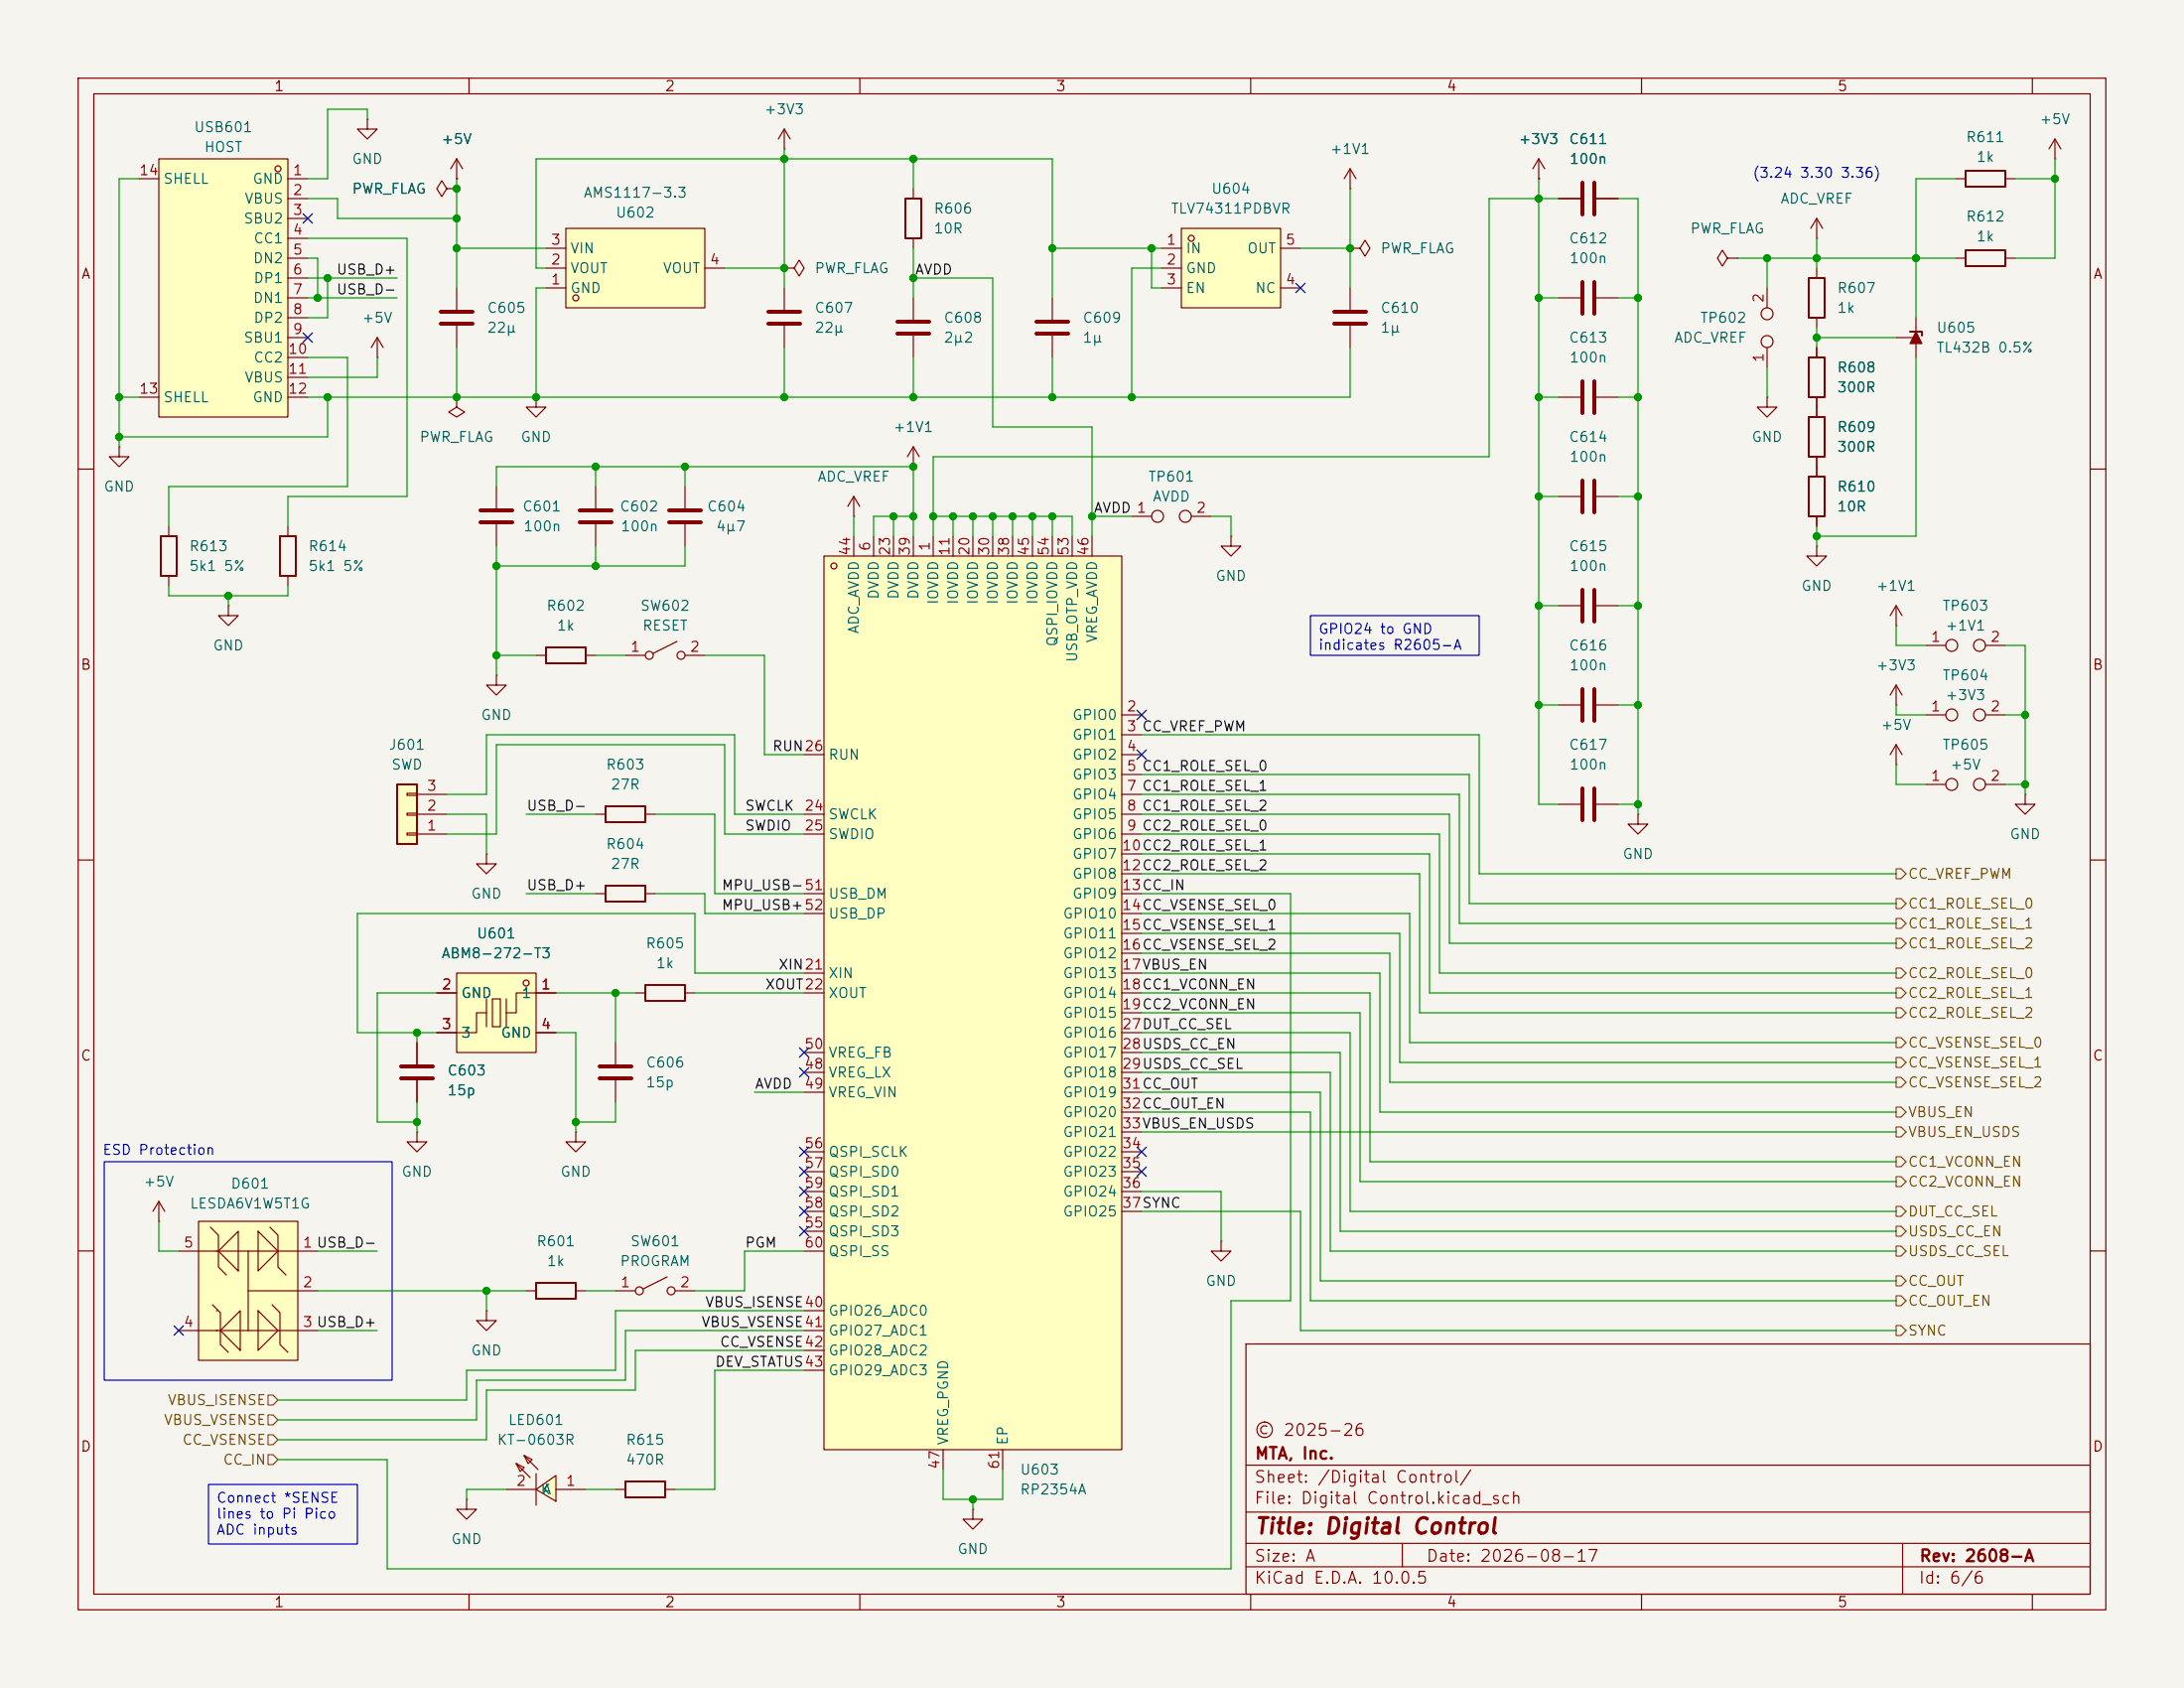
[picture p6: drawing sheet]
<svg xmlns="http://www.w3.org/2000/svg" width="279mm" height="216mm" viewBox="0 0 279 216" stroke-linecap="round" stroke-linejoin="round" font-family="sans-serif">
<path d="M0 0h279.4v215.9h-279.4z" fill="#f5f4ef" stroke="#f5f4ef" stroke-width=".13"/>
<g fill="none" stroke="#840000" stroke-width=".15">
<path d="M10 10h259.4v195.9h-259.4zM12 12h255.4v191.9h-255.4zM60 10v2M100.3 19.1h.1M100.3 16.5l-.7 1.3M100.3 16.5l.8 1.3M100.3 16.5v2.6M110 10v2M160 10v2M210 10v2M260 10v2M57.1 24.1l-.6-1-.6 1 .6 1 .6-1h1.3"/>
<path d="M58.4 24.1h.1M172.7 31.8h1.3l.6-1.1 .7 1.1-.7 1-.6-1M172.7 31.8h.1M199.4 25.4h2.8M199.4 38.1h2.8M204.2 25.4h2.8M204.2 38.1h2.8M116.8 59.7h.1M116.8 57.2l.8 1.2M116.8 57.2l-.7 1.2M116.8 57.2v2.5M199.4 50.8h2.8"/>
<path d="M204.2 50.8h2.8M226.1 50.8v1.3h1.2l-1.2 1.2-1.3-1.2h1.3M226.1 50.8h.1M10 60h2M109.2 66h.1M109.2 63.5l-.7 1.3M109.2 63.5l.8 1.3M109.2 63.5v2.5M144.8 66h2.5M152.4 66h2.5M199.4 63.5h2.8M199.4 77.5h2.8"/>
<path d="M204.2 63.5h2.8M204.2 77.5h2.8M232.4 69.9v1.2h1.3l-1.3 1.3-1.3-1.3h1.3M232.4 69.9h.1M242.6 77.5l-.8 1.2M242.6 77.5l.7 1.2M242.6 77.5v2.5M267.4 60h2M80 83.8h2.5M86.6 82l-3 1.6M87.6 83.8h2.6M199.4 90.2h2.8"/>
<path d="M204.2 90.2h2.8M242.6 80h.1M242.6 97.8h.1M242.6 90.2h.1M242.6 87.6v2.6M242.6 95.3v2.5M242.6 95.3l-.8 1.2M242.6 95.3l.7 1.2M242.6 87.6l-.8 1.3M242.6 87.6l.7 1.3M246.4 82.6h2.5M246.4 91.4h2.5"/>
<path d="M254 82.6h2.5M254 91.4h2.5M10 110h2M199.4 102.9h2.8M204.2 102.9h2.8M209.5 104.1v1.3h1.3l-1.3 1.3-1.2-1.3h1.2M209.5 104.1h.1M246.4 100.3h2.5M254 100.3h2.5M267.4 110h2M53.3 144.8v1.3h1.3l-1.3 1.2-1.2-1.2h1.2M53.3 144.8h.1"/>
<path d="M10 160h2M159.4 171.9h108v32h-108zM267.4 160h2M159.4 197.4h108M159.4 193.4h108M159.4 187.4h108M179.4 197.4v3M243.4 197.4v6.5M60 203.9v2M110 203.9v2M159.4 200.4h108M160 203.9v2"/>
<path d="M210 203.9v2M260 203.9v2"/>
<circle cx="148.1" cy="66" r=".76"/>
<circle cx="151.6" cy="66" r=".76"/>
<circle cx="83.1" cy="83.8" r=".51"/>
<circle cx="87.1" cy="83.8" r=".51"/>
<circle cx="249.7" cy="91.4" r=".76"/>
<circle cx="249.7" cy="82.5" r=".76"/>
<circle cx="253.2" cy="91.4" r=".76"/>
<circle cx="253.2" cy="82.5" r=".76"/>
<circle cx="249.7" cy="100.3" r=".76"/>
<circle cx="253.2" cy="100.3" r=".76"/>
</g>
<g fill="none" stroke="#840000" stroke-width=".51">
<path d="M202.4 23.4v4M202.4 36.1v4M204 23.4v4M204 36.1v4M202.4 48.8v4M204 48.8v4M202.4 61.5v4M202.4 75.4v4.1M204 61.5v4M204 75.4v4.1M202.4 88.1v4.1M204 88.1v4.1"/>
<path d="M202.4 100.8v4.1M204 100.8v4.1"/>
</g>
<path d="M151.1 29.2h12.7v10.2h-12.7z" fill="#ffffc2"/>
<g fill="none" stroke="#840000" stroke-width=".15">
<path d="M100.3 34.3h1.3l.6-1 .7 1-.7 1-.6-1M100.3 34.3h.1M100.3 36.8v2.8M116.8 24.1v1.3M116.8 30.5v1.3M116.8 38.1v2.8M134.6 38.1v2.8M148.6 31.8h2.5M148.6 34.3h2.5M148.6 36.8h2.5M151.1 29.2h12.7v10.2h-12.7zM163.8 31.8h2.6"/>
<path d="M163.8 36.8h2.6M100.3 41.7v2.8M116.8 42.9v2.8M134.6 42.9v2.8M157.5 68.6v1.3h1.2l-1.2 1.2-1.3-1.2h1.3M157.5 68.6h.1M53.3 133.4v2.7M53.3 138.2v2.8M156.2 158.8v1.2h1.3l-1.3 1.3-1.3-1.3h1.3M156.2 158.8h.1"/>
<circle cx="152.4" cy="30.5" r=".38"/>
</g>
<path d="M98.3 39.9h4.1M98.3 41.4h4.1M114.8 41.1h4.1M114.8 42.7h4.1M132.6 41.1h4.1M132.6 42.7h4.1M51.3 136.4h4.1M51.3 137.9h4.1" fill="none" stroke="#840000" stroke-width=".51"/>
<path d="M115.8 25.4h2.1v5.1h-2.1z" fill="none" stroke="#840000" stroke-width=".25"/>
<g fill="#ffffc2">
<path d="M25.4 156.2h12.7v17.8h-12.7z"/>
<path d="M33 157.5l2.6 2.5-2.6 2.6z"/>
<path d="M33 167.6l2.6 2.6-2.6 2.5z"/>
<path d="M28.2 170.2l2.5-2.6v5.1z"/>
<path d="M30.5 157.5v5.1l-2.6-2.6z"/>
</g>
<g fill="none" stroke="#840000" stroke-width=".15">
<path d="M47 15.2v1.3h1.3l-1.3 1.3-1.3-1.3h1.3M47 15.2h.1M172.7 24.1h.1M172.7 21.6l-.7 1.3M172.7 21.6l.8 1.3M172.7 21.6v2.5M226.1 36.8v2.6M48.3 45.7h.1M48.3 43.2l-.8 1.3M48.3 43.2l.7 1.3M48.3 43.2v2.5M226.1 44.5v2.5"/>
<path d="M259.1 101.6v1.3h1.2l-1.2 1.2-1.3-1.2h1.3M259.1 101.6h.1M25.4 156.2h12.7v17.8h-12.7zM26.9 157l1 1v4.1l1.1 1M30.5 157.5v5.1l-2.6-2.6zM33 157.5l2.6 2.5-2.6 2.6zM34.5 157l1.1 1v4.1l1 1M22.9 160h17.7M22.9 170.2h17.7M27.2 166.9l1 1v4.1l1 1M27.7 160h.1M27.7 167.6h.1"/>
<path d="M27.7 170.2h.1M28.2 170.2l2.5-2.6v5.1zM31.7 165.1h8.9M31.7 160v10.2M33 167.6l2.6 2.6-2.6 2.5zM34.8 166.9l1 1v4.1l1 1"/>
<circle cx="226.1" cy="43.7" r=".76"/>
<circle cx="226.1" cy="40.1" r=".76"/>
</g>
<path d="M72.4 29.2h17.8v10.2h-17.8z" fill="#ffffc2"/>
<g fill="none" stroke="#840000" stroke-width=".15">
<path d="M69.8 36.8h2.6M69.8 34.3h2.6M69.8 31.8h2.6M72.4 29.2h17.8v10.2h-17.8zM90.2 34.3h2.5M63.5 86.4v1.2h1.3l-1.3 1.3-1.3-1.3h1.3M63.5 86.4h.1M81.3 127h1.2M87.6 127h1.3M20.3 156.2h.1M20.3 153.7l-.7 1.2M20.3 153.7l.8 1.2"/>
<path d="M20.3 153.7v2.5M62.2 167.6v1.3h1.3l-1.3 1.3-1.2-1.3h1.2M62.2 167.6h.1M67.3 165.1h1.3M73.7 165.1h1.2M78.7 165.1h2.6M85.3 163.3l-3 1.5M86.4 165.1h2.5"/>
<circle cx="73.7" cy="38.1" r=".38"/>
<circle cx="81.8" cy="165.1" r=".51"/>
<circle cx="85.9" cy="165.1" r=".51"/>
</g>
<path d="M82.5 126h5.1v2h-5.1zM68.6 164.1h5.1v2h-5.1z" fill="none" stroke="#840000" stroke-width=".25"/>
<path d="M50.8 100.3h2.5v7.7h-2.5z" fill="#ffffc2"/>
<path d="M231.4 53.3h2v5.1h-2zM231.4 45.7h2v5.1h-2zM20.6 68.6h2v5.1h-2zM35.8 68.6h2v5.1h-2zM231.4 61h2v5h-2zM69.8 82.8h5.1v2h-5.1zM50.8 100.3h2.5v7.7h-2.5z" fill="none" stroke="#840000" stroke-width=".25"/>
<g fill="none" stroke="#840000" stroke-width=".15">
<path d="M196.8 22.9h.1M196.8 20.3l-.7 1.3M196.8 20.3l.8 1.3M196.8 20.3v2.6M221 33l-.7-1-.6 1 .6 1 .7-1h1.2M222.2 33h.1M232.4 30.5h.1M232.4 27.9l-.8 1.3M232.4 27.9l.8 1.3M232.4 27.9v2.6M15.2 57.2v1.2h1.3l-1.3 1.3-1.2-1.3h1.2M15.2 57.2h.1"/>
<path d="M58.4 50.8v1.3l1 .6-1 .6-1-.6 1-.6M58.4 50.8h.1M68.6 50.8v1.3h1.2l-1.2 1.2-1.3-1.2h1.3M68.6 50.8h.1M232.4 44.5v1.2M232.4 50.8v2.5M232.4 58.4v2.6M21.6 67.3v1.3M21.6 73.7v1.2M29.2 77.5v1.2h1.3l-1.3 1.3-1.3-1.3h1.3M29.2 77.5h.1M36.8 67.3v1.3"/>
<path d="M36.8 73.7v1.2M63.5 62.2v2.8M63.5 67.1v2.8M76.2 62.2v2.8M76.2 67.1v2.8M87.6 62.2v2.8M87.6 67.1v2.8M232.4 66v1.3M68.6 83.8h1.2M74.9 83.8h1.3M52.1 106.6h1.2v.2h-1.2zM52.1 104h1.2v.3h-1.2z"/>
<path d="M52.1 101.5h1.2v.2h-1.2zM53.3 106.7h3.8M53.3 104.1h3.8M53.3 101.6h3.8"/>
</g>
<path d="M61.5 65.3h4M61.5 66.8h4M74.2 65.3h4M74.2 66.8h4M85.6 65.3h4.1M85.6 66.8h4.1" fill="none" stroke="#840000" stroke-width=".51"/>
<path d="M105.4 71.1h38.1v114.3h-38.1z" fill="#ffffc2"/>
<g fill="none" stroke="#840000" stroke-width=".15">
<path d="M262.9 17.8l-.8 1.3M262.9 17.8l.8 1.3M262.9 17.8v2.5M58.4 36.8v2.8M250.2 33h1.3M250.2 22.9h1.3M256.5 33h1.3M256.5 22.9h1.3M262.9 20.3h.1M58.4 41.7v2.8M105.4 71.1h38.1v114.3h-38.1zM109.2 68.6v2.5"/>
<path d="M111.8 68.6v2.5M114.3 68.6v2.5M116.8 68.6v2.5M119.4 68.6v2.5M121.9 68.6v2.5M124.5 68.6v2.5M127 68.6v2.5M129.5 68.6v2.5M132.1 68.6v2.5M134.6 68.6v2.5M137.2 68.6v2.5M139.7 68.6v2.5"/>
<path d="M102.9 96.5h2.5M143.5 91.4h2.5M143.5 94h2.5M143.5 96.5h2.5M143.5 99.1h2.5M102.9 104.1h2.5M102.9 106.7h2.5M102.9 114.3h2.5M102.9 116.8h2.5M143.5 101.6h2.5M143.5 104.1h2.5M143.5 106.7h2.5"/>
<path d="M143.5 109.2h2.5M143.5 111.8h2.5M143.5 114.3h2.5M143.5 116.8h2.5M143.5 119.4h2.5M102.9 124.5h2.5M102.9 127h2.5M102.9 134.6h2.5M102.9 137.2h2.5M102.9 139.7h2.5M143.5 121.9h2.5M143.5 124.5h2.5"/>
<path d="M143.5 127h2.5M143.5 129.5h2.5M143.5 132.1h2.5M143.5 134.6h2.5M143.5 137.2h2.5M143.5 139.7h2.5M102.9 147.3h2.5M102.9 149.9h2.5M102.9 152.4h2.5M102.9 154.9h2.5M102.9 157.5h2.5M143.5 142.2h2.5"/>
<path d="M143.5 144.8h2.5M143.5 147.3h2.5M143.5 149.9h2.5M143.5 152.4h2.5M143.5 154.9h2.5M102.9 167.6h2.5M102.9 170.2h2.5M102.9 172.7h2.5M102.9 175.3h2.5M102.9 160h2.5M78.7 190.5h1.3M85.1 190.5h1.3"/>
<path d="M120.6 185.4v2.6M128.3 185.4v2.6"/>
<circle cx="106.7" cy="72.4" r=".38"/>
</g>
<path d="M251.5 32h5v2h-5zM251.5 21.8h5v2.1h-5zM80 189.5h5.1v2h-5.1z" fill="none" stroke="#840000" stroke-width=".25"/>
<path d="M56.4 39.9h4.1M56.4 41.4h4.1" fill="none" stroke="#840000" stroke-width=".51"/>
<path d="M20.3 20.3h16.5v33h-16.5z" fill="#ffffc2"/>
<g fill="none" stroke="#840000" stroke-width=".15">
<path d="M17.8 22.9h2.5M20.3 20.3h16.5v33h-16.5zM36.8 22.9h2.6M36.8 25.4h2.6M36.8 27.9h2.6M36.8 30.5h2.6M36.8 33h2.6M36.8 35.6h2.6M36.8 38.1h2.6M17.8 50.8h2.5M36.8 40.6h2.6M36.8 43.2h2.6"/>
<path d="M36.8 45.7h2.6M36.8 48.3h2.6M36.8 50.8h2.6M78.7 133.4v2.7M78.7 138.2v2.8M73.7 144.8v1.3h1.2l-1.2 1.2-1.3-1.2h1.3M73.7 144.8h.1"/>
<circle cx="35.6" cy="21.6" r=".38"/>
</g>
<path d="M76.7 136.4h4.1M76.7 137.9h4.1" fill="none" stroke="#840000" stroke-width=".51"/>
<g fill="#ffffc2">
<path d="M58.4 124.5h10.2v10.1h-10.2z"/>
<path d="M63 127.8h1v3.5h-1z"/>
</g>
<g fill="none" stroke="#840000" stroke-width=".15">
<path d="M172.7 36.8v2.8M172.7 41.7v2.8M62.2 109.2v1.3h1.3l-1.3 1.3-1.2-1.3h1.2M62.2 109.2h.1M76.2 114.3h1.3M76.2 104.1h1.3M82.5 114.3h1.3M82.5 104.1h1.3M55.9 127h2.5M58.4 124.5h10.2v10.1h-10.2zM62.2 129.5h-1.2v2.6h-5.1M62.2 127.8v3.5"/>
<path d="M63 127.8h1v3.5h-1zM64.8 127.8v3.5M68.6 132.1h2.5M71.1 127h-5.1v2.5h-1.2M59.7 191.8v1.2h1.3l-1.3 1.3-1.3-1.3h1.3M59.7 191.8h.1M124.5 193v1.3h1.2l-1.2 1.3-1.3-1.3h1.3M124.5 193h.1"/>
<circle cx="67.3" cy="125.7" r=".38"/>
</g>
<path d="M77.5 113.3h5v2h-5zM77.5 103.1h5v2.1h-5z" fill="none" stroke="#840000" stroke-width=".25"/>
<path d="M170.7 39.9h4.1M170.7 41.4h4.1" fill="none" stroke="#840000" stroke-width=".51"/>
<g fill="#ffffc2">
<path d="M66 187.2l1.1 .5-.6 .5z"/>
<path d="M67.1 186.2l1 .5-.5 .5z"/>
<path d="M68.6 190.5l2.5-1.8v3.3z"/>
</g>
<g fill="none" stroke="#840000" stroke-width=".15">
<path d="M58.4 22.9h.1M58.4 24.1h.1M58.4 20.3l-.7 1.3M58.4 20.3l.8 1.3M58.4 20.3v2.6M196.8 22.9h.1M199.4 25.4h2.8M204.2 25.4h2.8M232.4 34.3v1.3M232.4 40.6v1.3M232.4 44.5v1.2M232.4 50.8v2.5"/>
<path d="M232.4 58.4v2.6M242.6 43.2h2.5M245.1 40.6v5.1M232.4 66v1.3M53.3 133.4v2.7M53.3 138.2v2.8M55.9 127h2.5M55.9 132.1h2.5M68.6 127h2.5M68.6 132.1h2.5M64.8 190.5h3.8M66 187.2l1.1 .5-.6 .5z"/>
<path d="M66 187.2l1.8 1.8M67.1 186.2l1 .5-.5 .5zM67.1 186.2l1.7 1.8M68.6 190.5l2.5-1.8v3.3zM68.6 188.5v4M71.1 190.5h3.8"/>
</g>
<path d="M231.4 35.6h2v5h-2zM244.3 42.4h1.6v.5" fill="none" stroke="#840000" stroke-width=".25"/>
<path d="M245.1 42.4l.8 1.5h-1.6z" fill="#840000" stroke="#840000" stroke-width=".15"/>
<g fill="none" stroke="#725600" stroke-width=".15">
<path d="M242.6 111.1h.6l.6 .7-.6 .6h-.6zM242.6 117.5h.6l.6 .6-.6 .6h-.6zM242.6 114.9h.6l.6 .7-.6 .6h-.6zM242.6 120h.6l.6 .7-.6 .6h-.6zM242.6 126.4h.6l.6 .6-.6 .6h-.6zM242.6 137.8h.6l.6 .6-.6 .7h-.6zM242.6 128.9h.6l.6 .6-.6 .7h-.6zM242.6 135.3h.6l.6 .6-.6 .6h-.6zM242.6 132.7h.6l.6 .7-.6 .6h-.6zM242.6 123.8h.6l.6 .7-.6 .6h-.6zM242.6 154.3h.6l.6 .6-.6 .7h-.6zM242.6 156.8h.6l.6 .7-.6 .6h-.6z"/>
<path d="M242.6 144.1h.6l.6 .7-.6 .6h-.6zM242.6 148h.6l.6 .6-.6 .6h-.6zM242.6 150.5h.6l.6 .6-.6 .7h-.6zM242.6 141.6h.6l.6 .6-.6 .7h-.6zM242.6 159.4h.6l.6 .6-.6 .7h-.6zM34.3 178.4h.6l.7 .7-.7 .6h-.6zM242.6 163.2h.6l.6 .6-.6 .7h-.6zM242.6 169.5h.6l.6 .7-.6 .6h-.6zM242.6 165.7h.6l.6 .7-.6 .6h-.6zM34.3 181h.6l.7 .6-.7 .6h-.6zM34.3 186.1h.6l.7 .6-.7 .6h-.6zM34.3 183.5h.6l.7 .7-.7 .6h-.6z"/>
</g>
<g fill="none" stroke="#009600" stroke-width=".15">
<path d="M47 15.2v-1.2h-5.1v8.9h-2.5M100.3 19.1v17.7M17.8 22.9h-2.6v34.3M39.4 30.5h12.7v33h-15.3v3.8M39.4 35.6h11.4M39.4 25.4h3.8v2.5h15.2M39.4 33h1.2v5.1M39.4 38.1h11.4M41.9 35.6v5h-2.5M58.4 31.8h11.4M58.4 22.9v13.9M69.8 34.3h-1.2v-14h66v17.8"/>
<path d="M69.8 36.8h-1.2v14M92.7 34.3h7.6M116.8 35.6h10.2v19h12.7v14M116.8 20.3v3.8M116.8 31.8v6.3M134.6 31.8h14M147.3 31.8v5h1.3M148.6 34.3h-3.8v16.5M166.4 31.8h6.3M172.7 24.1v12.7M196.8 38.1h2.6M196.8 22.9v80h2.6"/>
<path d="M199.4 25.4h-8.9v33h-71.1v10.2M207 38.1h2.5M207 25.4h2.5v78.7M222.2 33h28M226.1 33v3.8M232.4 30.5v3.8M250.2 22.9h-5.1v17.7M257.8 22.9h5.1M262.9 20.3v12.7h-5.1M15.2 50.8h2.6M39.4 45.7h5v16.5h-22.8v5.1M41.9 50.8v5.1h-26.7"/>
<path d="M48.3 45.7v2.6h-8.9M58.4 44.5v6.3M76.2 59.7v2.5M87.6 59.7v2.5M100.3 44.5v6.3M116.8 45.7v5.1M134.6 45.7v5.1M172.7 44.5v6.3h-133.3M196.8 50.8h2.6M207 50.8h2.5M226.1 47v3.8M232.4 41.9v2.6"/>
<path d="M232.4 43.2h10.2M245.1 45.7v22.9h-12.7M21.6 74.9v1.3h15.2v-1.3M29.2 76.2v1.3M63.5 62.2v-2.5h53.3v8.9M63.5 69.9v16.5M76.2 69.9v2.5M87.6 69.9v2.5h-24.1M109.2 66v2.6M114.3 66v2.6M116.8 66h-5v2.6M119.4 66h17.8v2.6"/>
<path d="M121.9 66v2.6M124.5 66v2.6M127 66v2.6M129.5 66v2.6M132.1 66v2.6M134.6 66v2.6M139.7 66h5.1M154.9 66h2.6v2.6M196.8 63.5h2.6M196.8 77.5h2.6M207 63.5h2.5M207 77.5h2.5"/>
<path d="M232.4 67.3v2.6M63.5 83.8h5.1M76.2 83.8h3.8M90.2 83.8h7.6v12.7h5.1M146 94h43.2v17.8h53.4M146 99.1h42v16.5h54.6M196.8 90.2h2.6M207 90.2h2.5M242.6 97.8v2.5h3.8M242.6 80v2.6h3.8M242.6 90.2v1.2h3.8M256.5 91.4h2.6"/>
<path d="M256.5 82.6h2.6v19M57.1 101.6h5.1v-7.6h31.8v10.1h8.9M57.1 104.1h5.1v5.1M57.1 106.7h6.4v-11.4h29.2v11.4h10.2M67.3 114.3h8.9M67.3 104.1h8.9M83.8 104.1h7.6v10.2h11.5M83.8 114.3h6.4v2.5h12.7M146 109.2h36.9v17.8h59.7M146 114.3h19.1v52.1h-7.6v34.3h-108v-14h-13.9M146 116.8h34.3v16.6h62.3M146 101.6h40.7v16.5h55.9"/>
<path d="M146 104.1h39.4v16.6h57.2M146 106.7h38.1v17.8h58.5M146 111.8h35.6v17.7h61M146 119.4h33.1v16.5h63.5M207 102.9h2.5M256.5 100.3h2.6M53.3 132.1v1.3M55.9 127h-7.6v16.5h5M71.1 127h10.2M71.1 132.1h2.6v12.7M78.7 127v6.4M88.9 127h14"/>
<path d="M96.5 139.7h6.4M102.9 124.5h-14v-7.7h-43.2v15.3h10.2M146 127h29.3v21.6h67.3M146 137.2h24.2v22.8h72.4M146 139.7h22.9v24.1h73.7M146 134.6h25.4v22.9h71.2M146 132.1h26.7v22.8h69.9M146 124.5h30.5v17.7h66.1M146 129.5h28v21.6h68.6M146 121.9h31.8v16.5h64.8M20.3 156.2v3.8h2.6M53.3 141v3.8"/>
<path d="M78.7 141v2.5h-5M146 154.9h20.4v15.3h76.2M146 142.2h21.6v24.2h75M146 152.4h10.2v6.4M146 144.8h96.6M40.6 160h7.7M40.6 165.1h26.7M40.6 170.2h7.7M62.2 165.1v2.5M74.9 165.1h3.8M102.9 160h-7.7v5.1h-6.3M102.9 170.2h-22.9v6.3h-19v5.1h-25.4"/>
<path d="M102.9 172.7h-21.6v5.1h-19.1v6.4h-26.6M102.9 167.6h-24.2v7.7h-19v3.8h-24.1M102.9 175.3h-11.5v15.2h-5M64.8 190.5h-5.1v1.3M74.9 190.5h3.8M120.6 188v3.8h7.7v-3.8M124.5 191.8v1.2"/>
</g>
<g fill="none" stroke="#000084" stroke-width=".15">
<path d="M38.8 27.3l1.2 1.2M40 27.3l-1.2 1.2M165.8 36.2l1.2 1.2M167 36.2l-1.2 1.2M38.8 42.6l1.2 1.2M40 42.6l-1.2 1.2M145.4 90.8l1.3 1.2M145.4 95.9l1.3 1.2M146.7 90.8l-1.3 1.2M146.7 95.9l-1.3 1.2M102.3 136.6l1.2 1.2M102.3 134l1.2 1.2"/>
<path d="M103.5 134l-1.2 1.2M103.5 136.6l-1.2 1.2M102.3 146.7l1.2 1.2M102.3 151.8l1.2 1.2M102.3 149.3l1.2 1.2M102.3 156.9l1.2 1.2M102.3 154.3l1.2 1.2M103.5 146.7l-1.2 1.2M103.5 151.8l-1.2 1.2M103.5 149.3l-1.2 1.2M103.5 156.9l-1.2 1.2M103.5 154.3l-1.2 1.2"/>
<path d="M145.4 146.7l1.3 1.2M145.4 149.3l1.3 1.2M146.7 146.7l-1.3 1.2M146.7 149.3l-1.3 1.2M22.3 169.6l1.2 1.2M23.5 169.6l-1.2 1.2"/>
</g>
<path d="M167.6 78.7h21.6v5.1h-21.6zM13.3 148.6h36.9v27.9h-36.9zM26.7 189.9h19v7.6h-19z" fill="none" stroke="#0000c2" stroke-width=".15"/>
<g fill="#009600" stroke="#009600" stroke-width=".13">
<circle cx="100.3" cy="50.8" r=".46"/>
<circle cx="100.3" cy="34.3" r=".46"/>
<circle cx="132.1" cy="66" r=".46"/>
<circle cx="134.6" cy="66" r=".46"/>
<circle cx="116.8" cy="35.6" r=".46"/>
<circle cx="116.8" cy="50.8" r=".46"/>
<circle cx="134.6" cy="50.8" r=".46"/>
<circle cx="134.6" cy="31.8" r=".46"/>
<circle cx="116.8" cy="59.7" r=".46"/>
<circle cx="100.3" cy="20.3" r=".46"/>
<circle cx="116.8" cy="20.3" r=".46"/>
<circle cx="172.7" cy="31.8" r=".46"/>
<circle cx="196.8" cy="38.1" r=".46"/>
<circle cx="196.8" cy="25.4" r=".46"/>
<circle cx="226.1" cy="33" r=".46"/>
<circle cx="196.8" cy="50.8" r=".46"/>
<circle cx="144.8" cy="50.8" r=".46"/>
<circle cx="147.3" cy="31.8" r=".46"/>
<circle cx="245.1" cy="33" r=".46"/>
<circle cx="209.5" cy="50.8" r=".46"/>
<circle cx="209.5" cy="38.1" r=".46"/>
<circle cx="232.4" cy="43.2" r=".46"/>
<circle cx="262.9" cy="22.9" r=".46"/>
<circle cx="232.4" cy="68.6" r=".46"/>
<circle cx="232.4" cy="33" r=".46"/>
<circle cx="124.5" cy="191.8" r=".46"/>
<circle cx="73.7" cy="143.5" r=".46"/>
<circle cx="53.3" cy="132.1" r=".46"/>
<circle cx="53.3" cy="143.5" r=".46"/>
<circle cx="62.2" cy="165.1" r=".46"/>
<circle cx="78.7" cy="127" r=".46"/>
<circle cx="58.4" cy="50.8" r=".46"/>
<circle cx="68.6" cy="50.8" r=".46"/>
<circle cx="76.2" cy="59.7" r=".46"/>
<circle cx="76.2" cy="72.4" r=".46"/>
<circle cx="63.5" cy="72.4" r=".46"/>
<circle cx="87.6" cy="59.7" r=".46"/>
<circle cx="63.5" cy="83.8" r=".46"/>
<circle cx="41.9" cy="50.8" r=".46"/>
<circle cx="29.2" cy="76.2" r=".46"/>
<circle cx="15.2" cy="55.9" r=".46"/>
<circle cx="40.6" cy="38.1" r=".46"/>
<circle cx="41.9" cy="35.6" r=".46"/>
<circle cx="58.4" cy="24.1" r=".46"/>
<circle cx="58.4" cy="31.8" r=".46"/>
<circle cx="58.4" cy="27.9" r=".46"/>
<circle cx="15.2" cy="50.8" r=".46"/>
<circle cx="127" cy="66" r=".46"/>
<circle cx="129.5" cy="66" r=".46"/>
<circle cx="119.4" cy="66" r=".46"/>
<circle cx="124.5" cy="66" r=".46"/>
<circle cx="121.9" cy="66" r=".46"/>
<circle cx="116.8" cy="66" r=".46"/>
<circle cx="114.3" cy="66" r=".46"/>
<circle cx="196.8" cy="77.5" r=".46"/>
<circle cx="196.8" cy="90.2" r=".46"/>
<circle cx="139.7" cy="66" r=".46"/>
<circle cx="209.5" cy="63.5" r=".46"/>
<circle cx="196.8" cy="63.5" r=".46"/>
<circle cx="259.1" cy="91.4" r=".46"/>
<circle cx="259.1" cy="100.3" r=".46"/>
<circle cx="209.5" cy="77.5" r=".46"/>
<circle cx="209.5" cy="90.2" r=".46"/>
<circle cx="209.5" cy="102.9" r=".46"/>
</g>
<text font-size="2" fill="#840000" x="160.4" y="196.7">Title: Digital Control</text>
<g font-size="1.5" fill="#840000">
<text x="160.4" y="184">© 2025-26</text>
<text x="160.4" y="190">Sheet: /Digital Control/</text>
<text x="160.4" y="187">MTA, Inc.</text>
<text x="160.4" y="192.7">File: Digital Control.kicad_sch</text>
<text x="160.4" y="202.9">KiCad E.D.A. 10.0.5</text>
<text x="160.4" y="200.1">Size: A</text>
<text x="182.4" y="200.1">Date: 2026-08-17</text>
<text x="245.4" y="202.9">Id: 6/6</text>
<text x="245.4" y="200.1">Rev: 2608-A</text>
</g>
<g font-size="1.3" fill="#840000">
<text x="35" y="12">1</text>
<text x="85" y="12">2</text>
<text x="135" y="12">3</text>
<text x="185" y="12">4</text>
<text x="235" y="12">5</text>
<text x="10.3" y="36">A</text>
<text x="267.7" y="36">A</text>
<text x="10.2" y="86">B</text>
<text x="267.6" y="86">B</text>
<text x="10.2" y="136">C</text>
<text x="267.6" y="136">C</text>
<text x="10.2" y="186">D</text>
<text x="267.6" y="186">D</text>
<text x="35" y="205.9">1</text>
<text x="85" y="205.9">2</text>
<text x="135" y="205.9">3</text>
<text x="185" y="205.9">4</text>
<text x="235" y="205.9">5</text>
</g>
<g font-size="1.3" fill="#006464">
<text x="24.7" y="17.2">USB601</text>
<text x="97.7" y="14.9">+3V3</text>
<text x="260.8" y="16.2">+5V</text>
<text x="20.8" y="23.8">SHELL</text>
<text x="26" y="19.8">HOST</text>
<text x="32.2" y="23.8">GND</text>
<text x="44.9" y="21.3">GND</text>
<text x="56.4" y="18.7">+5V</text>
<text x="170.1" y="20">+1V1</text>
<text x="194.2" y="18.7">+3V3</text>
<text x="200.6" y="18.7">C611</text>
<text x="200.7" y="21.3">100n</text>
<text x="251.4" y="18.5">R611</text>
<text x="252.8" y="21">1k</text>
<text x="31.1" y="28.9">SBU2</text>
<text x="31.2" y="26.4">VBUS</text>
<text x="44.9" y="25.1">PWR_FLAG</text>
<text x="74.6" y="25.6">AMS1117-3.3</text>
<text x="78.7" y="28.1">U602</text>
<text x="119.4" y="27.6">R606</text>
<text x="149.7" y="27.6">TLV74311PDBVR</text>
<text x="154.9" y="25.1">U604</text>
<text x="227.7" y="26.4">ADC_VREF</text>
<text x="251.4" y="28.6">R612</text>
<text x="32.3" y="34">DN2</text>
<text x="32.3" y="31.4">CC1</text>
<text x="72.9" y="35.3">VOUT</text>
<text x="72.9" y="32.7">VIN</text>
<text x="84.7" y="35.3">VOUT</text>
<text x="104.1" y="35.3">PWR_FLAG</text>
<text x="119.4" y="30.2">10R</text>
<text x="151.6" y="32.7">IN</text>
<text x="151.6" y="35.3">GND</text>
<text x="159.5" y="32.7">OUT</text>
<text x="176.5" y="32.7">PWR_FLAG</text>
<text x="200.6" y="31.4">C612</text>
<text x="200.7" y="34">100n</text>
<text x="216.1" y="30.2">PWR_FLAG</text>
<text x="252.8" y="31.2">1k</text>
<text x="32.3" y="39.1">DN1</text>
<text x="32.3" y="36.5">DP1</text>
<text x="32.3" y="41.6">DP2</text>
<text x="46.2" y="41.6">+5V</text>
<text x="62.2" y="40.3">C605</text>
<text x="72.9" y="37.8">GND</text>
<text x="104.1" y="40.3">C607</text>
<text x="120.6" y="41.6">C608</text>
<text x="138.4" y="41.6">C609</text>
<text x="151.6" y="37.8">EN</text>
<text x="160.5" y="37.8">NC</text>
<text x="176.5" y="40.3">C610</text>
<text x="217.4" y="41.6">TP602</text>
<text x="234.9" y="37.8">R607</text>
<text x="234.9" y="40.3">1k</text>
<text x="31.1" y="44.1">SBU1</text>
<text x="32.3" y="46.7">CC2</text>
<text x="62.2" y="42.9">22µ</text>
<text x="104.1" y="42.9">22µ</text>
<text x="120.6" y="44.1">2µ2</text>
<text x="138.4" y="44.1">1µ</text>
<text x="176.5" y="42.9">1µ</text>
<text x="200.6" y="44.1">C613</text>
<text x="200.7" y="46.7">100n</text>
<text x="214.1" y="44.1">ADC_VREF</text>
<text x="234.9" y="48">R608</text>
<text x="247.6" y="42.9">U605</text>
<text x="247.6" y="45.4">TL432B 0.5%</text>
<text x="20.8" y="51.8">SHELL</text>
<text x="31.2" y="49.2">VBUS</text>
<text x="32.2" y="51.8">GND</text>
<text x="234.9" y="50.5">300R</text>
<text x="53.6" y="56.8">PWR_FLAG</text>
<text x="66.5" y="56.8">GND</text>
<text x="114.2" y="55.6">+1V1</text>
<text x="200.6" y="56.8">C614</text>
<text x="200.7" y="59.4">100n</text>
<text x="224" y="56.8">GND</text>
<text x="234.9" y="55.6">R609</text>
<text x="234.9" y="58.1">300R</text>
<text x="13.2" y="63.2">GND</text>
<text x="66.7" y="65.7">C601</text>
<text x="79.2" y="65.7">C602</text>
<text x="90.4" y="65.7">C604</text>
<text x="104.5" y="61.9">ADC_VREF</text>
<text x="146.8" y="61.9">TP601</text>
<text x="147.4" y="64.5">AVDD</text>
<text x="234.9" y="63.2">R610</text>
<text x="234.9" y="65.7">10R</text>
<text x="24.1" y="70.8">R613</text>
<text x="39.4" y="70.8">R614</text>
<text x="66.9" y="68.3">100n</text>
<text x="79.3" y="68.3">100n</text>
<text x="91.5" y="68.3">4µ7</text>
<text x="200.6" y="70.8">C615</text>
<text x="24.1" y="73.4">5k1 5%</text>
<text x="39.4" y="73.4">5k1 5%</text>
<text x="112.7" y="76.8" transform="rotate(-90 112.7 76.8)">DVDD</text>
<text x="115.3" y="76.8" transform="rotate(-90 115.3 76.8)">DVDD</text>
<text x="117.8" y="76.8" transform="rotate(-90 117.8 76.8)">DVDD</text>
<text x="120.3" y="77.4" transform="rotate(-90 120.3 77.4)">IOVDD</text>
<text x="122.9" y="77.4" transform="rotate(-90 122.9 77.4)">IOVDD</text>
<text x="125.4" y="77.4" transform="rotate(-90 125.4 77.4)">IOVDD</text>
<text x="128" y="77.4" transform="rotate(-90 128 77.4)">IOVDD</text>
<text x="130.5" y="77.4" transform="rotate(-90 130.5 77.4)">IOVDD</text>
<text x="133" y="77.4" transform="rotate(-90 133 77.4)">IOVDD</text>
<text x="155.4" y="74.6">GND</text>
<text x="200.7" y="73.4">100n</text>
<text x="230.3" y="75.9">GND</text>
<text x="239.9" y="75.9">+1V1</text>
<text x="27.1" y="83.5">GND</text>
<text x="69.8" y="78.4">R602</text>
<text x="71.1" y="81">1k</text>
<text x="81.8" y="78.4">SW602</text>
<text x="82.1" y="81">RESET</text>
<text x="110.2" y="81.2" transform="rotate(-90 110.2 81.2)">ADC_AVDD</text>
<text x="135.6" y="82.8" transform="rotate(-90 135.6 82.8)">QSPI_IOVDD</text>
<text x="140.7" y="82.3" transform="rotate(-90 140.7 82.3)">VREG_AVDD</text>
<text x="200.6" y="83.5">C616</text>
<text x="248.4" y="78.4">TP603</text>
<text x="248.8" y="81">+1V1</text>
<text x="138.1" y="84.8" transform="rotate(-90 138.1 84.8)">USB_OTP_VDD</text>
<text x="200.7" y="86.1">100n</text>
<text x="239.9" y="86.1">+3V3</text>
<text x="248.4" y="87.3">TP604</text>
<text x="248.8" y="89.9">+3V3</text>
<text x="61.4" y="92.4">GND</text>
<text x="137.1" y="92.4">GPIO0</text>
<text x="137.1" y="94.9">GPIO1</text>
<text x="240.5" y="93.7">+5V</text>
<text x="49.6" y="96.2">J601</text>
<text x="50" y="98.8">SWD</text>
<text x="77.4" y="98.8">R603</text>
<text x="78" y="101.3">27R</text>
<text x="105.9" y="97.5">RUN</text>
<text x="137.1" y="97.5">GPIO2</text>
<text x="137.1" y="100">GPIO3</text>
<text x="200.6" y="96.2">C617</text>
<text x="200.7" y="98.8">100n</text>
<text x="248.4" y="96.2">TP605</text>
<text x="249.4" y="98.8">+5V</text>
<text x="105.9" y="105.1">SWCLK</text>
<text x="105.9" y="107.6">SWDIO</text>
<text x="137.1" y="102.6">GPIO4</text>
<text x="137.1" y="105.1">GPIO5</text>
<text x="137.1" y="107.6">GPIO6</text>
<text x="257" y="107.6">GND</text>
<text x="77.4" y="108.9">R604</text>
<text x="78" y="111.5">27R</text>
<text x="137.1" y="110.2">GPIO7</text>
<text x="137.1" y="112.7">GPIO8</text>
<text x="207.5" y="110.2">GND</text>
<text x="60.2" y="115.3">GND</text>
<text x="105.9" y="115.3">USB_DM</text>
<text x="105.9" y="117.8">USB_DP</text>
<text x="135.9" y="117.8">GPIO10</text>
<text x="137.1" y="115.3">GPIO9</text>
<text x="56.4" y="122.9">ABM8-272-T3</text>
<text x="60.9" y="120.3">U601</text>
<text x="82.5" y="121.6">R605</text>
<text x="83.8" y="124.2">1k</text>
<text x="105.9" y="125.4">XIN</text>
<text x="135.9" y="120.3">GPIO11</text>
<text x="135.9" y="122.9">GPIO12</text>
<text x="135.9" y="125.4">GPIO13</text>
<text x="58.9" y="128">GND</text>
<text x="66.6" y="128">1</text>
<text x="105.9" y="128">XOUT</text>
<text x="135.9" y="128">GPIO14</text>
<text x="135.9" y="130.5">GPIO15</text>
<text x="57.1" y="137.9">C603</text>
<text x="58.9" y="133">3</text>
<text x="64" y="133">GND</text>
<text x="82.5" y="136.9">C606</text>
<text x="105.9" y="135.6">VREG_FB</text>
<text x="135.9" y="133">GPIO16</text>
<text x="135.9" y="135.6">GPIO17</text>
<text x="57.1" y="140.4">15p</text>
<text x="82.5" y="139.4">15p</text>
<text x="105.9" y="138.1">VREG_LX</text>
<text x="105.9" y="140.7">VREG_VIN</text>
<text x="135.9" y="138.1">GPIO18</text>
<text x="135.9" y="140.7">GPIO19</text>
<text x="135.9" y="143.2">GPIO20</text>
<text x="105.9" y="148.3">QSPI_SCLK</text>
<text x="135.9" y="145.7">GPIO21</text>
<text x="135.9" y="148.3">GPIO22</text>
<text x="18.3" y="152.1">+5V</text>
<text x="24.2" y="154.9">LESDA6V1W5T1G</text>
<text x="29.4" y="152.3">D601</text>
<text x="51.3" y="150.8">GND</text>
<text x="71.6" y="150.8">GND</text>
<text x="105.9" y="150.8">QSPI_SD0</text>
<text x="105.9" y="155.9">QSPI_SD2</text>
<text x="105.9" y="153.4">QSPI_SD1</text>
<text x="135.9" y="150.8">GPIO23</text>
<text x="135.9" y="153.4">GPIO24</text>
<text x="135.9" y="155.9">GPIO25</text>
<text x="68.5" y="159.7">R601</text>
<text x="80.5" y="159.7">SW601</text>
<text x="105.9" y="158.4">QSPI_SD3</text>
<text x="105.9" y="161">QSPI_SS</text>
<text x="69.9" y="162.3">1k</text>
<text x="79.2" y="162.3">PROGRAM</text>
<text x="154.1" y="164.8">GND</text>
<text x="60.2" y="173.7">GND</text>
<text x="105.9" y="168.6">GPIO26_ADC0</text>
<text x="105.9" y="171.1">GPIO27_ADC1</text>
<text x="105.9" y="173.7">GPIO28_ADC2</text>
<text x="105.9" y="176.2">GPIO29_ADC3</text>
<text x="63.5" y="185.1">KT-0603R</text>
<text x="64.9" y="182.6">LED601</text>
<text x="80" y="185.1">R615</text>
<text x="121.6" y="184.9" transform="rotate(-90 121.6 184.9)">VREG_PGND</text>
<text x="129.2" y="184.9" transform="rotate(-90 129.2 184.9)">EP</text>
<text x="69.1" y="191.5">K</text>
<text x="69.3" y="191.5">A</text>
<text x="80" y="187.7">470R</text>
<text x="130.4" y="188.9">U603</text>
<text x="130.4" y="191.5">RP2354A</text>
<text x="57.6" y="197.8">GND</text>
<text x="122.4" y="199.1">GND</text>
</g>
<g font-size="1.3" fill="#a90000">
<text x="17.7" y="22.7">14</text>
<text x="37.4" y="22.7">1</text>
<text x="37.4" y="25.3">2</text>
<text x="37.4" y="27.8">3</text>
<text x="37.4" y="30.3">4</text>
<text x="37.4" y="32.9">5</text>
<text x="37.4" y="35.4">6</text>
<text x="70.4" y="34.2">2</text>
<text x="70.4" y="31.6">3</text>
<text x="90.7" y="34.2">4</text>
<text x="149.1" y="31.6">1</text>
<text x="149.1" y="34.2">2</text>
<text x="164.4" y="31.6">5</text>
<text x="37.4" y="38">7</text>
<text x="37.4" y="40.5">8</text>
<text x="70.4" y="36.7">1</text>
<text x="149.1" y="36.7">3</text>
<text x="164.4" y="36.7">4</text>
<text x="225.9" y="38.8" transform="rotate(-90 225.9 38.8)">2</text>
<text x="36.8" y="45.6">10</text>
<text x="37.4" y="43">9</text>
<text x="225.9" y="46.5" transform="rotate(-90 225.9 46.5)">1</text>
<text x="17.7" y="50.7">13</text>
<text x="36.8" y="48.1">11</text>
<text x="36.8" y="50.7">12</text>
<text x="152.9" y="65.9">2</text>
<text x="109.1" y="71.2" transform="rotate(-90 109.1 71.2)">44</text>
<text x="111.6" y="70.6" transform="rotate(-90 111.6 70.6)">6</text>
<text x="114.2" y="71.2" transform="rotate(-90 114.2 71.2)">23</text>
<text x="116.7" y="71.2" transform="rotate(-90 116.7 71.2)">39</text>
<text x="119.2" y="70.6" transform="rotate(-90 119.2 70.6)">1</text>
<text x="121.8" y="71.2" transform="rotate(-90 121.8 71.2)">11</text>
<text x="124.3" y="71.2" transform="rotate(-90 124.3 71.2)">20</text>
<text x="126.9" y="71.2" transform="rotate(-90 126.9 71.2)">30</text>
<text x="129.4" y="71.2" transform="rotate(-90 129.4 71.2)">38</text>
<text x="131.9" y="71.2" transform="rotate(-90 131.9 71.2)">45</text>
<text x="134.5" y="71.2" transform="rotate(-90 134.5 71.2)">54</text>
<text x="137" y="71.2" transform="rotate(-90 137 71.2)">53</text>
<text x="139.6" y="71.2" transform="rotate(-90 139.6 71.2)">46</text>
<text x="80.5" y="83.7">1</text>
<text x="88.2" y="83.7">2</text>
<text x="246.9" y="82.4">1</text>
<text x="254.5" y="82.4">2</text>
<text x="144" y="91.3">2</text>
<text x="144" y="93.8">3 CC_VREF_PWM</text>
<text x="246.9" y="91.3">1</text>
<text x="254.5" y="91.3">2</text>
<text x="54.5" y="101.5">3</text>
<text x="144" y="96.4">4</text>
<text x="144" y="98.9">5 CC1_ROLE_SEL_0</text>
<text x="144" y="101.5">7 CC1_ROLE_SEL_1</text>
<text x="246.9" y="100.2">1</text>
<text x="254.5" y="100.2">2</text>
<text x="54.5" y="106.5">1</text>
<text x="54.5" y="104">2</text>
<text x="102.8" y="104">24</text>
<text x="102.8" y="106.5">25</text>
<text x="144" y="104">8 CC1_ROLE_SEL_2</text>
<text x="144" y="106.5">9 CC2_ROLE_SEL_0</text>
<text x="143.4" y="109.1">10CC2_ROLE_SEL_1</text>
<text x="143.4" y="111.6">12CC2_ROLE_SEL_2</text>
<text x="143.4" y="114.2">13CC_IN</text>
<text x="143.4" y="116.7">14CC_VSENSE_SEL_0</text>
<text x="143.4" y="119.2">15CC_VSENSE_SEL_1</text>
<text x="143.4" y="121.8">16CC_VSENSE_SEL_2</text>
<text x="143.4" y="124.3">17VBUS_EN</text>
<text x="56.4" y="126.9">2</text>
<text x="56.4" y="131.9">3</text>
<text x="69.1" y="126.9">1</text>
<text x="69.1" y="131.9">4</text>
<text x="143.4" y="126.9">18CC1_VCONN_EN</text>
<text x="143.4" y="129.4">19CC2_VCONN_EN</text>
<text x="143.4" y="131.9">27DUT_CC_SEL</text>
<text x="102.8" y="137">48</text>
<text x="102.8" y="134.5">50</text>
<text x="143.4" y="134.5">28USDS_CC_EN</text>
<text x="143.4" y="137">29USDS_CC_SEL</text>
<text x="102.8" y="139.6">49</text>
<text x="143.4" y="139.6">31CC_OUT</text>
<text x="143.4" y="142.1">32CC_OUT_EN</text>
<text x="102.8" y="147.2">56</text>
<text x="102.8" y="149.7">57</text>
<text x="143.4" y="144.6">33VBUS_EN_USDS</text>
<text x="143.4" y="147.2">34</text>
<text x="143.4" y="149.7">35</text>
<text x="102.8" y="154.8">58</text>
<text x="102.8" y="152.3">59</text>
<text x="143.4" y="152.3">36</text>
<text x="143.4" y="154.8">37SYNC</text>
<text x="23.4" y="159.9">5</text>
<text x="38.6" y="159.9">1 USB_D-</text>
<text x="102.8" y="157.3">55</text>
<text x="102.8" y="159.9">60</text>
<text x="38.6" y="165">2</text>
<text x="79.3" y="165">1</text>
<text x="86.9" y="165">2</text>
<text x="23.4" y="170">4</text>
<text x="38.6" y="170">3 USB_D+</text>
<text x="65.9" y="190.4">2</text>
<text x="72.3" y="190.4">1</text>
<text x="120.5" y="188" transform="rotate(-90 120.5 188)">47</text>
<text x="128.1" y="188" transform="rotate(-90 128.1 188)">61</text>
</g>
<g font-size="1.3" fill="#0000c2">
<text x="224.1" y="23.1">(3.24 3.30 3.36)</text>
<text x="168.6" y="81.4">GPIO24 to GND</text>
<text x="168.6" y="83.4">indicates R2605-A</text>
<text x="13" y="148">ESD Protection</text>
<text x="27.6" y="192.5">Connect *SENSE</text>
<text x="27.6" y="194.6">lines to Pi Pico</text>
<text x="27.6" y="196.6">ADC inputs</text>
</g>
<g font-size="1.3" fill="#0f0f0f">
<text x="43" y="35.4">USB_D+</text>
<text x="117" y="35.4">AVDD</text>
<text x="43" y="38">USB_D-</text>
<text x="139.8" y="65.9">AVDD 1</text>
<text x="98.7" y="96.4">RUN26</text>
<text x="67.3" y="104">USB_D-</text>
<text x="95.2" y="104">SWCLK</text>
<text x="95.2" y="106.6">SWDIO</text>
<text x="67.3" y="114.2">USB_D+</text>
<text x="92.2" y="114.2">MPU_USB-51</text>
<text x="92.2" y="116.7">MPU_USB+52</text>
<text x="99.5" y="124.3">XIN21</text>
<text x="97.8" y="126.9">XOUT22</text>
<text x="96.5" y="139.6">AVDD</text>
<text x="95.2" y="159.9">PGM</text>
<text x="90.1" y="167.5">VBUS_ISENSE40</text>
<text x="89.6" y="170.1">VBUS_VSENSE41</text>
<text x="92" y="172.6">CC_VSENSE42</text>
<text x="91.4" y="175.1">DEV_STATUS43</text>
</g>
<g font-size="1.3" fill="#725600">
<text x="244" y="112.7">CC_VREF_PWM</text>
<text x="244" y="119.1">CC1_ROLE_SEL_1</text>
<text x="244" y="116.5">CC1_ROLE_SEL_0</text>
<text x="244" y="121.6">CC1_ROLE_SEL_2</text>
<text x="244" y="125.4">CC2_ROLE_SEL_0</text>
<text x="244" y="128">CC2_ROLE_SEL_1</text>
<text x="244" y="130.5">CC2_ROLE_SEL_2</text>
<text x="244" y="136.9">CC_VSENSE_SEL_1</text>
<text x="244" y="134.3">CC_VSENSE_SEL_0</text>
<text x="244" y="139.4">CC_VSENSE_SEL_2</text>
<text x="244" y="143.2">VBUS_EN</text>
<text x="244" y="145.7">VBUS_EN_USDS</text>
<text x="244" y="149.6">CC1_VCONN_EN</text>
<text x="244" y="155.9">DUT_CC_SEL</text>
<text x="244" y="152.1">CC2_VCONN_EN</text>
<text x="244" y="158.4">USDS_CC_EN</text>
<text x="244" y="161">USDS_CC_SEL</text>
<text x="244" y="164.8">CC_OUT</text>
<text x="244" y="167.3">CC_OUT_EN</text>
<text x="244" y="171.1">SYNC</text>
<text x="20.9" y="182.6">VBUS_VSENSE</text>
<text x="21.4" y="180">VBUS_ISENSE</text>
<text x="23.2" y="185.1">CC_VSENSE</text>
<text x="28.4" y="187.7">CC_IN</text>
</g>
</svg>
